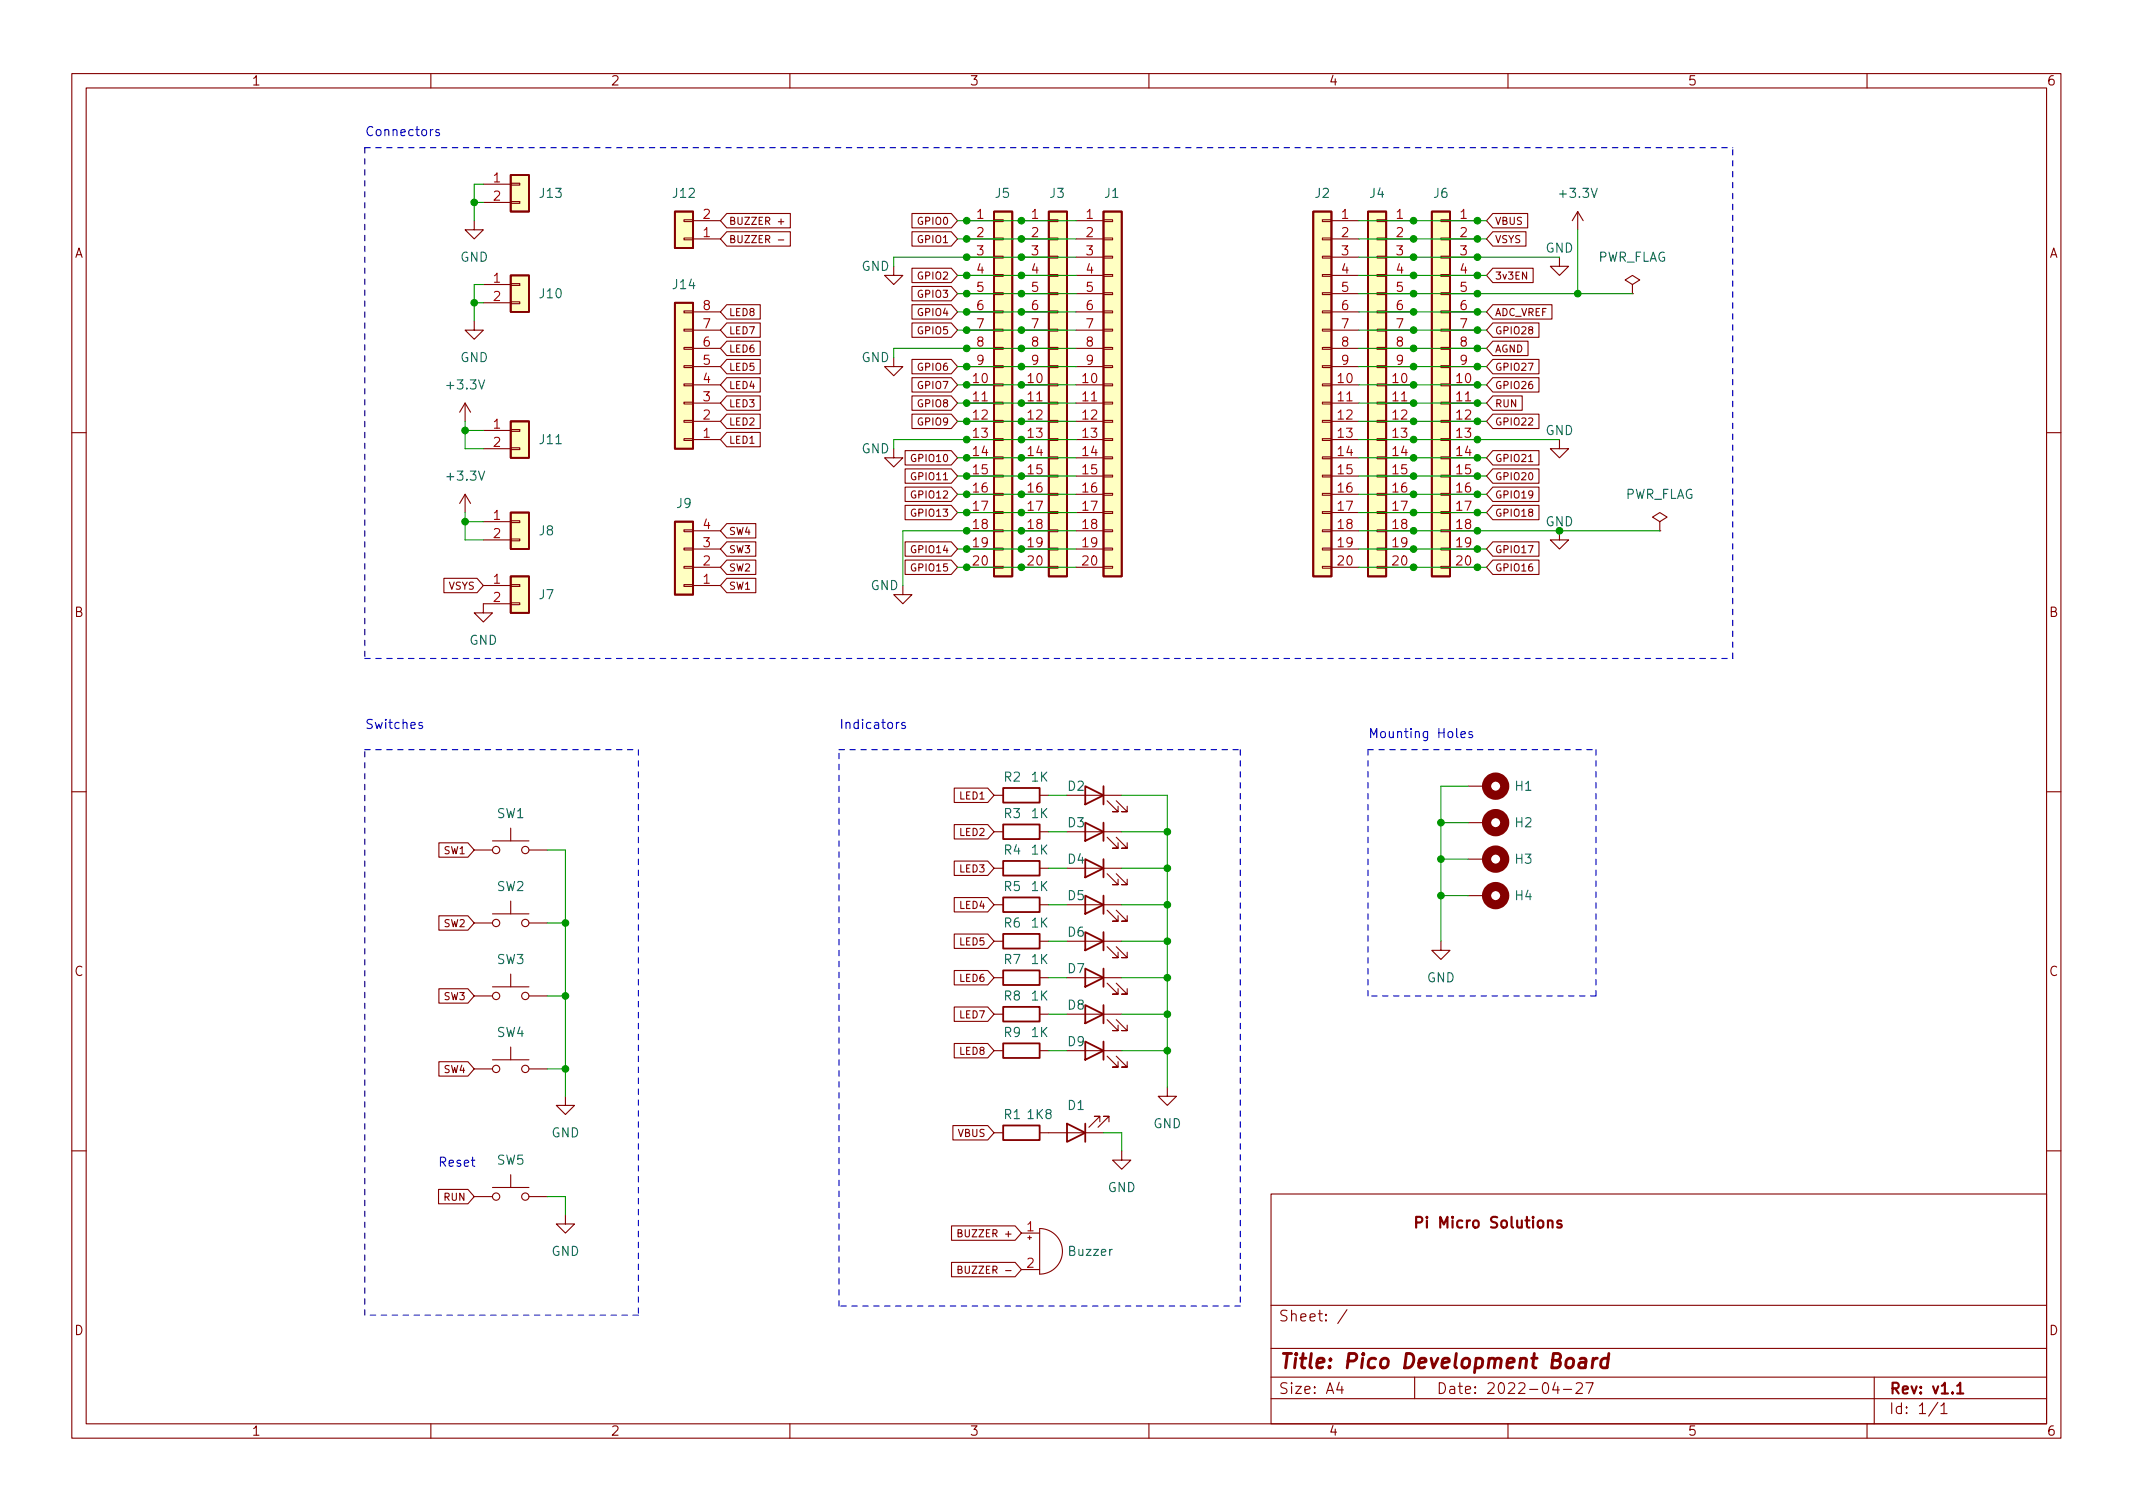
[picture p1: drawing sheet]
<svg xmlns="http://www.w3.org/2000/svg" width="297mm" height="210mm" viewBox="0 0 297 210" stroke-linecap="round" stroke-linejoin="round" font-family="sans-serif">
<g fill="none" stroke="#840000" stroke-width=".15">
<path d="M10 10.2h277v190.1h-277zM12 12.2h273v186.1h-273zM60 10.2v2M110 10.2v2M160 10.2v2M210 10.2v2M260 10.2v2M66 30.7v1.3h1.3l-1.3 1.3-1.2-1.3h1.2M67.3 25.6h3.8M67.3 28.2h3.8M67.3 39.6h3.8M71.1 28.1h1.3v.2h-1.3z"/>
<path d="M71.1 25.5h1.3v.3h-1.3zM71.1 39.5h1.3v.2h-1.3zM95.2 30.6h1.3v.3h-1.3zM95.2 33.1h1.3v.3h-1.3zM96.5 33.3h3.8M96.5 30.7h3.8M101.2 32.3h8.9v2h-8.9l-.9-1zM101.2 29.7h8.9v2h-8.9l-.9-1zM108.4 33.4h.8M108.4 30.9h.8M108.8 30.5v.8M124.5 37.1v1.2h1.2l-1.2 1.3-1.3-1.3h1.3"/>
<path d="M127 32.3h5.5l.8 1-.8 1h-5.5zM127 39.9h5.5l.8 1-.8 1h-5.5zM127 37.3h5.5l.8 1-.8 1h-5.5zM127 29.7h5.5l.8 1-.8 1h-5.5zM134.6 33.3h3.8M134.6 30.7h3.8M134.6 35.8h3.8M134.6 38.3h3.8M138.4 38.2h1.3v.3h-1.3zM138.4 35.7h1.3v.2h-1.3zM138.4 33.1h1.3v.3h-1.3zM138.4 30.6h1.3v.3h-1.3z"/>
<path d="M142.2 33.3h3.8M142.2 30.7h3.8M142.2 35.8h3.8M142.2 38.3h3.8M146 38.2h1.3v.3h-1.3zM146 35.7h1.3v.2h-1.3zM146 33.1h1.3v.3h-1.3zM146 30.6h1.3v.3h-1.3zM149.9 33.3h3.8M149.9 30.7h3.8M149.9 35.8h3.8M149.9 38.3h3.8"/>
<path d="M153.7 38.2h1.2v.3h-1.2zM153.7 35.7h1.2v.2h-1.2zM153.7 33.1h1.2v.3h-1.2zM153.7 30.6h1.2v.3h-1.2zM184.1 38.2h1.3v.3h-1.3zM184.1 35.7h1.3v.2h-1.3zM184.1 33.1h1.3v.3h-1.3zM184.1 30.6h1.3v.3h-1.3zM185.4 33.3h3.8M185.4 30.7h3.8M185.4 35.8h3.8M185.4 38.3h3.8"/>
<path d="M191.8 38.2h1.2v.3h-1.2zM191.8 35.7h1.2v.2h-1.2zM191.8 33.1h1.2v.3h-1.2zM191.8 30.6h1.2v.3h-1.2zM193 33.3h3.8M193 30.7h3.8M193 35.8h3.8M193 38.3h3.8M200.7 38.2h1.2v.3h-1.2zM200.7 35.7h1.2v.2h-1.2zM200.7 33.1h1.2v.3h-1.2zM200.7 30.6h1.2v.3h-1.2z"/>
<path d="M201.9 33.3h3.8M201.9 30.7h3.8M201.9 35.8h3.8M201.9 38.3h3.8M207.9 29.7h4.8v2h-4.8l-.9-1zM207.9 37.3h5.6v2h-5.6l-.9-1zM207.9 32.3h4.6v2h-4.6l-.9-1zM217.2 35.8v1.3h1.2l-1.2 1.2-1.3-1.2h1.3M219.7 29.5l-.8 1.2M219.7 29.5v2.5M219.7 29.5l.8 1.2M227.3 39.6l1-.6-1-.7-1 .7 1 .6v1.3"/>
<path d="M64.8 56.1l-.8 1.3M64.8 56.1v2.6M64.8 56.1l.7 1.3M66 44.7v1.3h1.3l-1.3 1.2-1.2-1.2h1.2M67.3 59.9h3.8M67.3 42.2h3.8M71.1 59.8h1.3v.3h-1.3zM71.1 42h1.3v.3h-1.3zM95.2 43.3h1.3v.3h-1.3zM95.2 45.8h1.3v.3h-1.3zM95.2 48.4h1.3v.2h-1.3zM95.2 50.9h1.3v.3h-1.3z"/>
<path d="M95.2 53.5h1.3v.2h-1.3zM95.2 56h1.3v.3h-1.3zM95.2 58.5h1.3v.3h-1.3zM96.5 58.7h3.8M96.5 56.1h3.8M96.5 53.6h3.8M96.5 51h3.8M96.5 48.5h3.8M96.5 46h3.8M96.5 43.4h3.8M101.2 52.6h4.7v2h-4.7l-.9-1zM101.2 55.1h4.7v2h-4.7l-.9-1z"/>
<path d="M101.2 57.7h4.7v2h-4.7l-.9-1zM101.2 50h4.7v2h-4.7l-.9-1zM101.2 47.5h4.7v2h-4.7l-.9-1zM101.2 42.4h4.7v2h-4.7l-.9-1zM101.2 45h4.7v2h-4.7l-.9-1zM124.5 49.8v1.2h1.2l-1.2 1.3-1.3-1.3h1.3M127 57.7h5.5l.8 1-.8 1h-5.5zM127 42.4h5.5l.8 1-.8 1h-5.5zM127 45h5.5l.8 1-.8 1h-5.5zM127 55.1h5.5l.8 1-.8 1h-5.5zM127 52.6h5.5l.8 1-.8 1h-5.5zM127 50h5.5l.8 1-.8 1h-5.5z"/>
<path d="M134.6 58.7h3.8M134.6 56.1h3.8M134.6 53.6h3.8M134.6 51h3.8M134.6 48.5h3.8M134.6 46h3.8M134.6 43.4h3.8M134.6 40.9h3.8M138.4 58.5h1.3v.3h-1.3zM138.4 56h1.3v.3h-1.3zM138.4 53.5h1.3v.2h-1.3zM138.4 50.9h1.3v.3h-1.3z"/>
<path d="M138.4 48.4h1.3v.2h-1.3zM138.4 45.8h1.3v.3h-1.3zM138.4 43.3h1.3v.3h-1.3zM138.4 40.8h1.3v.2h-1.3zM142.2 58.7h3.8M142.2 56.1h3.8M142.2 53.6h3.8M142.2 51h3.8M142.2 48.5h3.8M142.2 46h3.8M142.2 43.4h3.8M142.2 40.9h3.8"/>
<path d="M146 58.5h1.3v.3h-1.3zM146 56h1.3v.3h-1.3zM146 53.5h1.3v.2h-1.3zM146 50.9h1.3v.3h-1.3zM146 48.4h1.3v.2h-1.3zM146 45.8h1.3v.3h-1.3zM146 43.3h1.3v.3h-1.3zM146 40.8h1.3v.2h-1.3zM149.9 58.7h3.8M149.9 56.1h3.8M149.9 53.6h3.8M149.9 51h3.8"/>
<path d="M149.9 48.5h3.8M149.9 46h3.8M149.9 43.4h3.8M149.9 40.9h3.8M153.7 58.5h1.2v.3h-1.2zM153.7 56h1.2v.3h-1.2zM153.7 53.5h1.2v.2h-1.2zM153.7 50.9h1.2v.3h-1.2zM153.7 48.4h1.2v.2h-1.2zM153.7 45.8h1.2v.3h-1.2zM153.7 43.3h1.2v.3h-1.2zM153.7 40.8h1.2v.2h-1.2z"/>
<path d="M184.1 58.5h1.3v.3h-1.3zM184.1 56h1.3v.3h-1.3zM184.1 53.5h1.3v.2h-1.3zM184.1 50.9h1.3v.3h-1.3zM184.1 48.4h1.3v.2h-1.3zM184.1 45.8h1.3v.3h-1.3zM184.1 43.3h1.3v.3h-1.3zM184.1 40.8h1.3v.2h-1.3zM185.4 58.7h3.8M185.4 56.1h3.8M185.4 53.6h3.8M185.4 51h3.8"/>
<path d="M185.4 48.5h3.8M185.4 46h3.8M185.4 43.4h3.8M185.4 40.9h3.8M191.8 58.5h1.2v.3h-1.2zM191.8 56h1.2v.3h-1.2zM191.8 53.5h1.2v.2h-1.2zM191.8 50.9h1.2v.3h-1.2zM191.8 48.4h1.2v.2h-1.2zM191.8 45.8h1.2v.3h-1.2zM191.8 43.3h1.2v.3h-1.2zM191.8 40.8h1.2v.2h-1.2z"/>
<path d="M193 58.7h3.8M193 56.1h3.8M193 53.6h3.8M193 51h3.8M193 48.5h3.8M193 46h3.8M193 43.4h3.8M193 40.9h3.8M200.7 58.5h1.2v.3h-1.2zM200.7 56h1.2v.3h-1.2zM200.7 53.5h1.2v.2h-1.2zM200.7 50.9h1.2v.3h-1.2z"/>
<path d="M200.7 48.4h1.2v.2h-1.2zM200.7 45.8h1.2v.3h-1.2zM200.7 43.3h1.2v.3h-1.2zM200.7 40.8h1.2v.2h-1.2zM201.9 58.7h3.8M201.9 56.1h3.8M201.9 53.6h3.8M201.9 51h3.8M201.9 48.5h3.8M201.9 46h3.8M201.9 43.4h3.8M201.9 40.9h3.8"/>
<path d="M207.9 50h6.4v2h-6.4l-.9-1zM207.9 47.5h4.9v2h-4.9l-.9-1zM207.9 45h6.4v2h-6.4l-.9-1zM207.9 42.4h8.2v2h-8.2l-.9-1zM207.9 52.6h6.4v2h-6.4l-.9-1zM207.9 57.7h6.4v2h-6.4l-.9-1zM207.9 55.1h4.1v2h-4.1l-.9-1zM227.3 40.9h.1M10 60.2h2M64.8 68.8v2.6M64.8 68.8l-.8 1.3M64.8 68.8l.7 1.3"/>
<path d="M67.3 72.6h3.8M67.3 75.2h3.8M67.3 62.5h3.8M71.1 75.1h1.3v.2h-1.3zM71.1 72.5h1.3v.3h-1.3zM71.1 62.4h1.3v.2h-1.3zM95.2 73.8h1.3v.2h-1.3zM95.2 76.3h1.3v.3h-1.3zM95.2 78.9h1.3v.2h-1.3zM95.2 61.1h1.3v.2h-1.3zM96.5 79h3.8M96.5 76.4h3.8"/>
<path d="M96.5 73.9h3.8M96.5 61.2h3.8M101.2 72.9h4.1v2h-4.1l-.9-1zM101.2 78h4.1v2h-4.1l-.9-1zM101.2 60.2h4.7v2h-4.7l-.9-1zM101.2 75.4h4.1v2h-4.1l-.9-1zM124.5 62.5v1.2h1.2l-1.2 1.3-1.3-1.3h1.3M126 78h6.5l.8 1-.8 1h-6.5zM126 75.4h6.5l.8 1-.8 1h-6.5zM126 65.3h6.5l.8 1-.8 1h-6.5zM126 62.7h6.5l.8 1-.8 1h-6.5zM126 67.8h6.5l.8 1-.8 1h-6.5z"/>
<path d="M126 70.4h6.5l.8 1-.8 1h-6.5zM134.6 79h3.8M134.6 76.4h3.8M134.6 73.9h3.8M134.6 61.2h3.8M134.6 63.7h3.8M134.6 66.3h3.8M134.6 68.8h3.8M134.6 71.4h3.8M138.4 78.9h1.3v.2h-1.3zM138.4 76.3h1.3v.3h-1.3zM138.4 73.8h1.3v.2h-1.3z"/>
<path d="M138.4 71.2h1.3v.3h-1.3zM138.4 68.7h1.3v.3h-1.3zM138.4 66.2h1.3v.2h-1.3zM138.4 63.6h1.3v.3h-1.3zM138.4 61.1h1.3v.2h-1.3zM142.2 79h3.8M142.2 76.4h3.8M142.2 73.9h3.8M142.2 61.2h3.8M142.2 63.7h3.8M142.2 66.3h3.8M142.2 68.8h3.8"/>
<path d="M142.2 71.4h3.8M146 78.9h1.3v.2h-1.3zM146 76.3h1.3v.3h-1.3zM146 73.8h1.3v.2h-1.3zM146 71.2h1.3v.3h-1.3zM146 68.7h1.3v.3h-1.3zM146 66.2h1.3v.2h-1.3zM146 63.6h1.3v.3h-1.3zM146 61.1h1.3v.2h-1.3zM149.9 79h3.8M149.9 76.4h3.8M149.9 73.9h3.8"/>
<path d="M149.9 61.2h3.8M149.9 63.7h3.8M149.9 66.3h3.8M149.9 68.8h3.8M149.9 71.4h3.8M153.7 78.9h1.2v.2h-1.2zM153.7 76.3h1.2v.3h-1.2zM153.7 73.8h1.2v.2h-1.2zM153.7 71.2h1.2v.3h-1.2zM153.7 68.7h1.2v.3h-1.2zM153.7 66.2h1.2v.2h-1.2zM153.7 63.6h1.2v.3h-1.2z"/>
<path d="M153.7 61.1h1.2v.2h-1.2zM184.1 78.9h1.3v.2h-1.3zM184.1 76.3h1.3v.3h-1.3zM184.1 73.8h1.3v.2h-1.3zM184.1 71.2h1.3v.3h-1.3zM184.1 68.7h1.3v.3h-1.3zM184.1 66.2h1.3v.2h-1.3zM184.1 63.6h1.3v.3h-1.3zM184.1 61.1h1.3v.2h-1.3zM185.4 79h3.8M185.4 76.4h3.8M185.4 73.9h3.8"/>
<path d="M185.4 61.2h3.8M185.4 63.7h3.8M185.4 66.3h3.8M185.4 68.8h3.8M185.4 71.4h3.8M191.8 78.9h1.2v.2h-1.2zM191.8 76.3h1.2v.3h-1.2zM191.8 73.8h1.2v.2h-1.2zM191.8 71.2h1.2v.3h-1.2zM191.8 68.7h1.2v.3h-1.2zM191.8 66.2h1.2v.2h-1.2zM191.8 63.6h1.2v.3h-1.2z"/>
<path d="M191.8 61.1h1.2v.2h-1.2zM193 79h3.8M193 76.4h3.8M193 73.9h3.8M193 61.2h3.8M193 63.7h3.8M193 66.3h3.8M193 68.8h3.8M193 71.4h3.8M200.7 78.9h1.2v.2h-1.2zM200.7 76.3h1.2v.3h-1.2zM200.7 73.8h1.2v.2h-1.2z"/>
<path d="M200.7 71.2h1.2v.3h-1.2zM200.7 68.7h1.2v.3h-1.2zM200.7 66.2h1.2v.2h-1.2zM200.7 63.6h1.2v.3h-1.2zM200.7 61.1h1.2v.2h-1.2zM201.9 79h3.8M201.9 76.4h3.8M201.9 73.9h3.8M201.9 61.2h3.8M201.9 63.7h3.8M201.9 66.3h3.8M201.9 68.8h3.8"/>
<path d="M201.9 71.4h3.8M207.9 78h6.4v2h-6.4l-.9-1zM207.9 75.4h6.4v2h-6.4l-.9-1zM207.9 70.4h6.4v2h-6.4l-.9-1zM207.9 67.8h6.4v2h-6.4l-.9-1zM207.9 62.7h6.4v2h-6.4l-.9-1zM207.9 65.3h6.4v2h-6.4l-.9-1zM212.9 64.3h.5M217.2 61.2v1.3h1.2l-1.2 1.2-1.3-1.2h1.3M217.2 73.9v1.3h1.2l-1.2 1.2-1.3-1.2h1.3M231.1 72.6l1.1-.6-1.1-.6-1 .6 1 .6v1.3M231.1 73.9h.1"/>
<path d="M285 60.2h2M61.8 80.5h4.6l.9 1-.9 1h-4.6zM67.3 81.5h3.8M71.1 83.9h1.3v.3h-1.3zM71.1 81.4h1.3v.3h-1.3zM71.1 84.1h-3.8v1.2h1.3l-1.3 1.3-1.3-1.3h1.3M95.2 81.4h1.3v.3h-1.3zM96.5 81.5h3.8M101.2 80.5h4.1v2h-4.1l-.9-1zM125.7 81.5v1.3h1.3l-1.3 1.3-1.2-1.3h1.2M10 110.2h2M61.1 117.4h4.1l.8 1-.8 1h-4.1z"/>
<path d="M66 118.4h2.6M68.6 117.1h5.1M71.1 115.3v1.8M73.7 118.4h2.5M132.9 109.7h4.7l.8 1-.8 1h-4.7zM132.9 119.9h4.7l.8 1-.8 1h-4.7zM132.9 114.8h4.7l.8 1-.8 1h-4.7zM138.4 115.8h1.3M138.4 110.7h1.3M144.8 115.8h1.2M144.8 110.7h1.2M148.6 110.7h7.6"/>
<path d="M151.1 115.8h5.1M154.2 116.6l1.5 1.5h-.8h.8v-.8M154.2 111.5l1.5 1.5h-.8h.8v-.7M155.4 116.6l1.6 1.5h-.8h.8v-.8M155.4 111.5l1.6 1.5h-.8h.8v-.7M204.5 114.5h2.5M204.5 119.6h2.5M204.5 109.5h2.5M285 110.2h2M61.1 127.5h4.1l.8 1-.8 1h-4.1zM61.1 137.7h4.1l.8 1-.8 1h-4.1zM66 128.5h2.6"/>
<path d="M66 138.7h2.6M68.6 127.2h5.1M68.6 137.4h5.1M71.1 125.5v1.7M71.1 135.6v1.8M73.7 128.5h2.5M73.7 138.7h2.5M132.9 125h4.7l.8 1-.8 1h-4.7zM132.9 130.1h4.7l.8 1-.8 1h-4.7zM132.9 135.1h4.7l.8 1-.8 1h-4.7zM138.4 136.1h1.3M138.4 131.1h1.3"/>
<path d="M138.4 126h1.3M138.4 120.9h1.3M144.8 136.1h1.2M144.8 131.1h1.2M144.8 126h1.2M144.8 120.9h1.2M148.6 136.1h7.6M148.6 120.9h7.6M151.1 131.1h5.1M151.1 126h5.1M154.2 136.9l1.5 1.5h-.8h.8v-.7M154.2 131.8l1.5 1.5h-.8h.8v-.7"/>
<path d="M154.2 126.7l1.5 1.6h-.8h.8v-.8M154.2 121.7l1.5 1.5h-.8h.8v-.8M155.4 136.9l1.6 1.5h-.8h.8v-.7M155.4 131.8l1.6 1.5h-.8h.8v-.7M155.4 126.7l1.6 1.6h-.8h.8v-.8M155.4 121.7l1.6 1.5h-.8h.8v-.8M200.7 131.1v1.2h1.2l-1.2 1.3-1.3-1.3h1.3M204.5 124.7h2.5M61.1 147.8h4.1l.8 1-.8 1h-4.1zM66 148.8h2.6M68.6 147.6h5.1M71.1 145.8v1.8"/>
<path d="M73.7 148.8h2.5M78.7 152.6v1.3h1.3l-1.3 1.3-1.2-1.3h1.2M132.7 156.7h4.9l.8 1-.8 1h-4.9zM132.9 145.3h4.7l.8 1-.8 1h-4.7zM132.9 140.2h4.7l.8 1-.8 1h-4.7zM138.4 157.7h1.3M138.4 141.2h1.3M138.4 146.3h1.3M144.8 157.7h8.9M144.8 141.2h1.2M144.8 146.3h1.2M151.1 141.2h5.1"/>
<path d="M151.1 146.3h5.1M153.2 156.2v-.8h-.8h.8l-1.6 1.6M154.2 142l1.5 1.5h-.8h.8v-.8M154.2 147.1l1.5 1.5h-.8h.8v-.8M154.4 156.2v-.8h-.7h.7l-1.5 1.6M155.4 142l1.6 1.5h-.8h.8v-.8M155.4 147.1l1.6 1.5h-.8h.8v-.8M162.6 151.4v1.2h1.2l-1.2 1.3-1.3-1.3h1.3M10 160.2h2M61.1 165.6h4.1l.8 1-.8 1h-4.1zM66 166.6h2.6M68.6 165.3h5.1"/>
<path d="M71.1 163.6v1.7M73.7 166.6h2.5M78.7 169.2v1.2h1.3l-1.3 1.3-1.2-1.3h1.2M132.5 170.7h8.9l.8 1-.8 1h-8.9zM132.5 175.8h8.9l.8 1-.8 1h-8.9zM133.4 171.7h.4l.1-.2v-.2l-.5-.1v1h.4l.1-.1 .1-.2-.2-.2M133.4 176.8l.4-.1 .1-.1v-.2l-.5-.1v1h.4l.1-.1 .1-.2-.2-.2M142.2 171.7h2.6M142.2 176.8h2.6M143.1 172.3h.5M143.4 172.1v.5M144.8 171.1a3.2 3.2 0 0 1 3.2 3.1 3.2 3.2 0 0 1-3.2 3.2z"/>
<path d="M156.2 160.3v1.2h1.3l-1.3 1.3-1.3-1.3h1.3M177 166.3h108v32h-108zM285 160.2h2M60 198.3v2M110 198.3v2M160 198.3v2M177 194.8h108M177 191.8h108M177 187.8h108M177 181.8h108M186.5 192.5l-.4 1h1M186.9 193v1"/>
<path d="M187.6 182.4l-1.3 1.9M197 191.8v3M210 198.3v2M216.6 192.5l-.4 1h.9M216.9 193v1M217.7 193.5h1.2M219.5 192.7l.2-.2 .5 .1a.41 .41 0 0 1 .1 .6l-.9 .8h1M220.9 192.5h1l-.7 1.5M260 198.3v2M261 191.8v6.5M269.9 195.3l-1.3 1.9M270.3 195.8l.4-.5v1.5"/>
<path d="M270.3 196.8h.9"/>
<circle cx="69.1" cy="118.4" r=".51"/>
<circle cx="73.2" cy="118.4" r=".51"/>
<circle cx="69.1" cy="138.7" r=".51"/>
<circle cx="69.1" cy="128.5" r=".51"/>
<circle cx="73.2" cy="128.5" r=".51"/>
<circle cx="73.2" cy="138.7" r=".51"/>
<circle cx="69.1" cy="148.8" r=".51"/>
<circle cx="73.2" cy="148.8" r=".51"/>
<circle cx="69.1" cy="166.6" r=".51"/>
<circle cx="73.2" cy="166.6" r=".51"/>
</g>
<path d="M215.6 170.1a.37 .37 0 0 1 .6 .1v.7M215.6 169.9v1M217.4 170l-.3-.1-.2 .3v.2l.5 .1 .1 .2-.1 .2h-.1h-.4M272.6 193l.4-.5v1.5M272.6 194h.8" fill="none" stroke="#840000" stroke-width=".3"/>
<path d="M220 189.2l.3-.1 .5 .1 .1 .2-.1 1.1M220.9 189.6l-.7 .1a.4 .4 0 0 0-.4 .3 .4 .4 0 0 0 .3 .5l.7-.1M221.9 189.1l-.2 1.4M222.4 189.1a.59 .59 0 0 0-.6 .4M224 189.2a.66 .66 0 0 0-1 .3l-.1 .6 .1 .3 .2 .1 .6-.1M224 188.5l-.2 2" fill="none" stroke="#840000" stroke-width=".4"/>
<g fill="none" stroke="#840000" stroke-width="1.3">
<circle cx="208.3" cy="109.5" r="1.27"/>
<circle cx="208.3" cy="114.5" r="1.27"/>
<circle cx="208.3" cy="119.6" r="1.27"/>
<circle cx="208.3" cy="124.7" r="1.27"/>
</g>
<g fill="none" stroke="#840000" stroke-width=".25">
<path d="M71.1 24.4h2.6v5.1h-2.6zM71.1 38.3h2.6v5.1h-2.6zM94 29.5h2.5v5h-2.5zM138.4 29.5h2.6v50.8h-2.6zM146 29.5h2.6v50.8h-2.6zM153.7 29.5h2.5v50.8h-2.5zM182.9 29.5h2.5v50.8h-2.5zM190.5 29.5h2.5v50.8h-2.5zM199.4 29.5h2.5v50.8h-2.5zM71.1 58.7h2.6v5h-2.6zM94 42.2h2.5v20.3h-2.5zM71.1 71.4h2.6v5h-2.6z"/>
<path d="M94 72.6h2.5v10.2h-2.5zM71.1 80.3h2.6v5h-2.6zM139.7 114.8h5.1v2h-5.1zM139.7 109.7h5.1v2.1h-5.1zM139.7 119.9h5.1v2h-5.1zM151.1 119.6l2.6 1.3-2.6 1.3zM151.1 114.5l2.6 1.3-2.6 1.3zM151.1 109.5l2.6 1.2-2.6 1.3zM153.7 109.5v2.5M153.7 114.5v2.6M153.7 119.6v2.6M139.7 130h5.1v2.1h-5.1z"/>
<path d="M139.7 125h5.1v2h-5.1zM139.7 135.1h5.1v2.1h-5.1zM151.1 139.9l2.6 1.3-2.6 1.3zM151.1 134.9l2.6 1.2-2.6 1.3zM151.1 129.8l2.6 1.3-2.6 1.2zM151.1 124.7l2.6 1.3-2.6 1.2zM153.7 124.7v2.5M153.7 129.8v2.5M153.7 134.9v2.5M153.7 139.9v2.6M139.7 156.7h5.1v2h-5.1zM139.7 140.2h5.1v2h-5.1z"/>
<path d="M139.7 145.3h5.1v2h-5.1zM148.6 156.5l2.5 1.2-2.5 1.3zM151.1 145l2.6 1.3-2.6 1.3zM151.1 156.5v2.5M153.7 145v2.6"/>
</g>
<g fill="#ffffc2" stroke="#ffffc2" stroke-width=".14">
<path d="M71.1 71.4h2.6v5h-2.6z"/>
<path d="M94 72.6h2.5v10.2h-2.5z"/>
<path d="M71.1 24.4h2.6v5.1h-2.6z"/>
<path d="M94 42.2h2.5v20.3h-2.5z"/>
<path d="M94 29.5h2.5v5h-2.5z"/>
<path d="M71.1 80.3h2.6v5h-2.6z"/>
<path d="M71.1 58.7h2.6v5h-2.6z"/>
<path d="M182.9 29.5h2.5v50.8h-2.5z"/>
<path d="M199.4 29.5h2.5v50.8h-2.5z"/>
<path d="M190.5 29.5h2.5v50.8h-2.5z"/>
<path d="M153.7 29.5h2.5v50.8h-2.5z"/>
<path d="M146 29.5h2.6v50.8h-2.6z"/>
<path d="M138.4 29.5h2.6v50.8h-2.6z"/>
<path d="M71.1 38.3h2.6v5.1h-2.6z"/>
</g>
<path d="M61.2 18.1l-.3-.1-.2 .2v.2l.5 .1v.3h-.5M58.8 100.7l-.3-.1-.2 .2 .1 .2 .4 .1v.3h-.5M125.2 100.6l-.2 .1-.2 .1M126 100.7l-.3-.1-.1 .2v.2l.4 .1v.3h-.4M203.5 102.3l.6-.1-.1-.3h-.4l-.1 .1v.6h.5M205 101.9h-.3l-.2 .1 .1 .2 .4 .1v.3h-.5" fill="none" stroke="#0000c2" stroke-width=".15"/>
<g fill="none" stroke="#0000c2" stroke-width=".15" stroke-dasharray=".8 .8">
<path d="M50.8 20.6h190.5M50.8 20.6v71.1M50.8 91.7h190.5M241.3 91.7v-71.1M50.8 104.4h38.1M88.9 104.4v78.7M116.8 104.4h55.9M172.7 104.4v77.5M190.5 104.4h31.7M222.2 104.4v34.3M190.5 138.7v-34.3M222.2 138.7h-31.7"/>
<path d="M50.8 183.1v-78.7M88.9 183.1h-38.1M116.8 181.9v-77.5M172.7 181.9h-55.9"/>
</g>
<g fill="none" stroke="#009600" stroke-width=".15">
<path d="M66 28.2h1.3M67.3 39.6h-1.3v5.1M67.3 25.6h-1.3v5.1M133.3 33.3h16.6M133.3 30.7h16.6M133.3 38.3h16.6M149.9 35.8h-25.4v1.3M189.2 33.3h17.8M189.2 30.7h17.8M189.2 35.8h28M189.2 38.3h17.8M219.7 32v8.9"/>
<path d="M64.8 58.7v3.8h2.5M64.8 59.9h2.5M66 42.2h1.3M133.3 46h16.6M133.3 56.1h16.6M133.3 51h16.6M133.3 53.6h16.6M133.3 58.7h16.6M133.3 43.4h16.6M133.3 40.9h16.6M149.9 48.5h-25.4v1.3M189.2 48.5h17.8"/>
<path d="M189.2 46h17.8M189.2 56.1h17.8M189.2 51h17.8M189.2 53.6h17.8M189.2 58.7h17.8M189.2 43.4h17.8M189.2 40.9h38.1M64.8 72.6h2.5M64.8 71.4v3.8h2.5M133.3 66.3h16.6M133.3 71.4h16.6M133.3 63.7h16.6"/>
<path d="M133.3 76.4h16.6M133.3 79h16.6M133.3 68.8h16.6M149.9 61.2h-25.4v1.3M149.9 73.9h-24.2v7.6M189.2 61.2h28M189.2 66.3h17.8M189.2 71.4h17.8M189.2 63.7h17.8M189.2 76.4h17.8M189.2 73.9h41.9M189.2 79h17.8"/>
<path d="M189.2 68.8h17.8M76.2 118.4h2.5v34.2M146 115.8h2.6M146 110.7h2.6M156.2 110.7h6.4v40.7M156.2 115.8h6.4M200.7 119.6h3.8M200.7 114.5h3.8M204.5 109.5h-3.8v21.6M76.2 138.7h2.5M76.2 128.5h2.5M146 136.1h2.6"/>
<path d="M146 131.1h2.6M146 126h2.6M146 120.9h2.6M156.2 136.1h6.4M156.2 131.1h6.4M156.2 126h6.4M156.2 120.9h6.4M200.7 124.7h3.8M76.2 148.8h2.5M146 141.2h2.6M146 146.3h2.6M153.7 157.7h2.5v2.6"/>
<path d="M156.2 141.2h6.4M156.2 146.3h6.4M76.2 166.6h2.5v2.6"/>
</g>
<g fill="#009600" stroke="#009600" stroke-width=".15">
<circle cx="196.8" cy="76.4" r=".46"/>
<circle cx="196.8" cy="63.7" r=".46"/>
<circle cx="142.2" cy="53.6" r=".46"/>
<circle cx="142.2" cy="61.2" r=".46"/>
<circle cx="142.2" cy="48.5" r=".46"/>
<circle cx="142.2" cy="46" r=".46"/>
<circle cx="142.2" cy="51" r=".46"/>
<circle cx="142.2" cy="56.1" r=".46"/>
<circle cx="196.8" cy="53.6" r=".46"/>
<circle cx="196.8" cy="56.1" r=".46"/>
<circle cx="196.8" cy="58.7" r=".46"/>
<circle cx="205.7" cy="51" r=".46"/>
<circle cx="205.7" cy="53.6" r=".46"/>
<circle cx="205.7" cy="61.2" r=".46"/>
<circle cx="196.8" cy="61.2" r=".46"/>
<circle cx="205.7" cy="58.7" r=".46"/>
<circle cx="205.7" cy="63.7" r=".46"/>
<circle cx="219.7" cy="40.9" r=".46"/>
<circle cx="205.7" cy="56.1" r=".46"/>
<circle cx="134.6" cy="46" r=".46"/>
<circle cx="134.6" cy="48.5" r=".46"/>
<circle cx="134.6" cy="51" r=".46"/>
<circle cx="134.6" cy="58.7" r=".46"/>
<circle cx="134.6" cy="53.6" r=".46"/>
<circle cx="134.6" cy="56.1" r=".46"/>
<circle cx="134.6" cy="66.3" r=".46"/>
<circle cx="196.8" cy="46" r=".46"/>
<circle cx="196.8" cy="40.9" r=".46"/>
<circle cx="196.8" cy="38.3" r=".46"/>
<circle cx="196.8" cy="48.5" r=".46"/>
<circle cx="196.8" cy="43.4" r=".46"/>
<circle cx="196.8" cy="51" r=".46"/>
<circle cx="205.7" cy="33.3" r=".46"/>
<circle cx="205.7" cy="30.7" r=".46"/>
<circle cx="205.7" cy="35.8" r=".46"/>
<circle cx="205.7" cy="40.9" r=".46"/>
<circle cx="205.7" cy="43.4" r=".46"/>
<circle cx="205.7" cy="48.5" r=".46"/>
<circle cx="205.7" cy="38.3" r=".46"/>
<circle cx="196.8" cy="30.7" r=".46"/>
<circle cx="196.8" cy="33.3" r=".46"/>
<circle cx="196.8" cy="35.8" r=".46"/>
<circle cx="205.7" cy="46" r=".46"/>
<circle cx="142.2" cy="38.3" r=".46"/>
<circle cx="142.2" cy="43.4" r=".46"/>
<circle cx="134.6" cy="43.4" r=".46"/>
<circle cx="142.2" cy="40.9" r=".46"/>
<circle cx="134.6" cy="35.8" r=".46"/>
<circle cx="134.6" cy="33.3" r=".46"/>
<circle cx="142.2" cy="35.8" r=".46"/>
<circle cx="142.2" cy="33.3" r=".46"/>
<circle cx="142.2" cy="30.7" r=".46"/>
<circle cx="134.6" cy="38.3" r=".46"/>
<circle cx="134.6" cy="40.9" r=".46"/>
<circle cx="142.2" cy="73.9" r=".46"/>
<circle cx="134.6" cy="71.4" r=".46"/>
<circle cx="142.2" cy="76.4" r=".46"/>
<circle cx="142.2" cy="71.4" r=".46"/>
<circle cx="142.2" cy="68.8" r=".46"/>
<circle cx="142.2" cy="79" r=".46"/>
<circle cx="142.2" cy="58.7" r=".46"/>
<circle cx="142.2" cy="63.7" r=".46"/>
<circle cx="142.2" cy="66.3" r=".46"/>
<circle cx="134.6" cy="63.7" r=".46"/>
<circle cx="134.6" cy="68.8" r=".46"/>
<circle cx="134.6" cy="61.2" r=".46"/>
<circle cx="162.6" cy="146.3" r=".46"/>
<circle cx="162.6" cy="131.1" r=".46"/>
<circle cx="162.6" cy="141.2" r=".46"/>
<circle cx="162.6" cy="136.1" r=".46"/>
<circle cx="200.7" cy="114.5" r=".46"/>
<circle cx="162.6" cy="115.8" r=".46"/>
<circle cx="200.7" cy="119.6" r=".46"/>
<circle cx="200.7" cy="124.7" r=".46"/>
<circle cx="162.6" cy="120.9" r=".46"/>
<circle cx="162.6" cy="126" r=".46"/>
<circle cx="64.8" cy="72.6" r=".46"/>
<circle cx="134.6" cy="76.4" r=".46"/>
<circle cx="134.6" cy="73.9" r=".46"/>
<circle cx="134.6" cy="79" r=".46"/>
<circle cx="78.7" cy="148.8" r=".46"/>
<circle cx="78.7" cy="138.7" r=".46"/>
<circle cx="78.7" cy="128.5" r=".46"/>
<circle cx="196.8" cy="68.8" r=".46"/>
<circle cx="196.8" cy="73.9" r=".46"/>
<circle cx="196.8" cy="71.4" r=".46"/>
<circle cx="196.8" cy="79" r=".46"/>
<circle cx="205.7" cy="68.8" r=".46"/>
<circle cx="196.8" cy="66.3" r=".46"/>
<circle cx="205.7" cy="66.3" r=".46"/>
<circle cx="205.7" cy="73.9" r=".46"/>
<circle cx="217.2" cy="73.9" r=".46"/>
<circle cx="205.7" cy="79" r=".46"/>
<circle cx="205.7" cy="71.4" r=".46"/>
<circle cx="205.7" cy="76.4" r=".46"/>
<circle cx="66" cy="42.2" r=".46"/>
<circle cx="64.8" cy="59.9" r=".46"/>
<circle cx="66" cy="28.2" r=".46"/>
<circle cx="134.6" cy="30.7" r=".46"/>
</g>
<text font-size="2.8" fill="#840000" x="178" y="190.6">Title: Pico Development Board</text>
<g font-size="2.1" fill="#840000">
<text x="196.7" y="171">Pi Micro Solutions</text>
<text x="178" y="184">Sheet: /</text>
<text x="178" y="194.1">Size: A4</text>
<text x="200" y="194.1">Date: 2022-04-27</text>
<text x="263" y="194.1">Rev: v1.1</text>
<text x="263" y="196.9">Id: 1/1</text>
</g>
<g font-size="1.8" fill="#840000">
<text x="35" y="11.9">1</text>
<text x="85" y="11.9">2</text>
<text x="135" y="11.9">3</text>
<text x="185" y="11.9">4</text>
<text x="235" y="11.9">5</text>
<text x="285" y="11.9">6</text>
<text x="10.3" y="35.9">A</text>
<text x="285.3" y="35.9">A</text>
<text x="10.3" y="85.9">B</text>
<text x="285.3" y="85.9">B</text>
<text x="10.3" y="135.9">C</text>
<text x="285.3" y="135.9">C</text>
<text x="10.3" y="185.9">D</text>
<text x="285.3" y="185.9">D</text>
<text x="35" y="199.9">1</text>
<text x="85" y="199.9">2</text>
<text x="135" y="199.9">3</text>
<text x="185" y="199.9">4</text>
<text x="235" y="199.9">5</text>
<text x="285" y="199.9">6</text>
</g>
<g font-size="1.8" fill="#0000c2">
<text x="50.8" y="18.9">Connectors</text>
<text x="50.8" y="101.5">Switches</text>
<text x="116.8" y="101.5">Indicators</text>
<text x="190.5" y="102.8">Mounting Holes</text>
<text x="61" y="162.5">Reset</text>
</g>
<g font-size="1.8" fill="#a90000">
<text x="68.7" y="25.4">1</text>
<text x="68.7" y="27.9">2</text>
<text x="97.9" y="33">1</text>
<text x="97.9" y="30.5">2</text>
<text x="136" y="30.5">1</text>
<text x="136" y="33">2</text>
<text x="136" y="35.6">3</text>
<text x="143.7" y="30.5">1</text>
<text x="143.7" y="33">2</text>
<text x="143.7" y="35.6">3</text>
<text x="151.3" y="30.5">1</text>
<text x="151.3" y="33">2</text>
<text x="151.3" y="35.6">3</text>
<text x="186.8" y="30.5">1</text>
<text x="186.8" y="33">2</text>
<text x="186.8" y="35.6">3</text>
<text x="194.5" y="30.5">1</text>
<text x="194.5" y="33">2</text>
<text x="194.5" y="35.6">3</text>
<text x="203.3" y="30.5">1</text>
<text x="203.3" y="33">2</text>
<text x="203.3" y="35.6">3</text>
<text x="68.7" y="39.4">1</text>
<text x="68.7" y="41.9">2</text>
<text x="136" y="38.1">4</text>
<text x="136" y="40.6">5</text>
<text x="143.7" y="38.1">4</text>
<text x="143.7" y="40.6">5</text>
<text x="151.3" y="38.1">4</text>
<text x="151.3" y="40.6">5</text>
<text x="186.8" y="38.1">4</text>
<text x="186.8" y="40.6">5</text>
<text x="194.5" y="38.1">4</text>
<text x="194.5" y="40.6">5</text>
<text x="203.3" y="38.1">4</text>
<text x="203.3" y="40.6">5</text>
<text x="97.9" y="45.7">7</text>
<text x="97.9" y="43.2">8</text>
<text x="136" y="43.2">6</text>
<text x="136" y="45.7">7</text>
<text x="143.7" y="43.2">6</text>
<text x="143.7" y="45.7">7</text>
<text x="151.3" y="43.2">6</text>
<text x="151.3" y="45.7">7</text>
<text x="186.8" y="43.2">6</text>
<text x="186.8" y="45.7">7</text>
<text x="194.5" y="43.2">6</text>
<text x="194.5" y="45.7">7</text>
<text x="203.3" y="43.2">6</text>
<text x="203.3" y="45.7">7</text>
<text x="97.9" y="53.3">4</text>
<text x="97.9" y="50.8">5</text>
<text x="97.9" y="48.3">6</text>
<text x="135.5" y="53.3">10</text>
<text x="136" y="48.3">8</text>
<text x="136" y="50.8">9</text>
<text x="143.2" y="53.3">10</text>
<text x="143.7" y="48.3">8</text>
<text x="143.7" y="50.8">9</text>
<text x="150.8" y="53.3">10</text>
<text x="151.3" y="48.3">8</text>
<text x="151.3" y="50.8">9</text>
<text x="186.3" y="53.3">10</text>
<text x="186.8" y="48.3">8</text>
<text x="186.8" y="50.8">9</text>
<text x="194" y="53.3">10</text>
<text x="194.5" y="48.3">8</text>
<text x="194.5" y="50.8">9</text>
<text x="202.9" y="53.3">10</text>
<text x="203.3" y="48.3">8</text>
<text x="203.3" y="50.8">9</text>
<text x="68.7" y="59.7">1</text>
<text x="97.9" y="58.4">2</text>
<text x="97.9" y="55.9">3</text>
<text x="135.5" y="55.9">11</text>
<text x="135.5" y="58.4">12</text>
<text x="143.2" y="55.9">11</text>
<text x="143.2" y="58.4">12</text>
<text x="150.8" y="55.9">11</text>
<text x="150.8" y="58.4">12</text>
<text x="186.3" y="55.9">11</text>
<text x="186.3" y="58.4">12</text>
<text x="194" y="55.9">11</text>
<text x="194" y="58.4">12</text>
<text x="202.9" y="55.9">11</text>
<text x="202.9" y="58.4">12</text>
<text x="68.7" y="62.2">2</text>
<text x="97.9" y="61">1</text>
<text x="135.5" y="61">13</text>
<text x="135.5" y="63.5">14</text>
<text x="143.2" y="61">13</text>
<text x="143.2" y="63.5">14</text>
<text x="150.8" y="61">13</text>
<text x="150.8" y="63.5">14</text>
<text x="186.3" y="61">13</text>
<text x="186.3" y="63.5">14</text>
<text x="194" y="61">13</text>
<text x="194" y="63.5">14</text>
<text x="202.9" y="61">13</text>
<text x="202.9" y="63.5">14</text>
<text x="135.5" y="66">15</text>
<text x="135.5" y="68.6">16</text>
<text x="135.5" y="71.1">17</text>
<text x="143.2" y="66">15</text>
<text x="143.2" y="68.6">16</text>
<text x="143.2" y="71.1">17</text>
<text x="150.8" y="66">15</text>
<text x="150.8" y="68.6">16</text>
<text x="150.8" y="71.1">17</text>
<text x="186.3" y="66">15</text>
<text x="186.3" y="68.6">16</text>
<text x="186.3" y="71.1">17</text>
<text x="194" y="66">15</text>
<text x="194" y="68.6">16</text>
<text x="194" y="71.1">17</text>
<text x="202.9" y="66">15</text>
<text x="202.9" y="68.6">16</text>
<text x="202.9" y="71.1">17</text>
<text x="68.7" y="72.4">1</text>
<text x="68.7" y="74.9">2</text>
<text x="97.9" y="76.2">3</text>
<text x="97.9" y="73.7">4</text>
<text x="135.5" y="73.7">18</text>
<text x="135.5" y="76.2">19</text>
<text x="143.2" y="73.7">18</text>
<text x="143.2" y="76.2">19</text>
<text x="150.8" y="73.7">18</text>
<text x="150.8" y="76.2">19</text>
<text x="186.3" y="73.7">18</text>
<text x="186.3" y="76.2">19</text>
<text x="194" y="73.7">18</text>
<text x="194" y="76.2">19</text>
<text x="202.9" y="73.7">18</text>
<text x="202.9" y="76.2">19</text>
<text x="68.7" y="81.3">1</text>
<text x="68.7" y="83.8">2</text>
<text x="97.9" y="81.3">1</text>
<text x="97.9" y="78.7">2</text>
<text x="135.5" y="78.7">20</text>
<text x="143.2" y="78.7">20</text>
<text x="150.8" y="78.7">20</text>
<text x="186.3" y="78.7">20</text>
<text x="194" y="78.7">20</text>
<text x="202.9" y="78.7">20</text>
<text x="143" y="171.4">1</text>
<text x="143" y="176.5">2</text>
</g>
<g font-size="1.8" fill="#006464">
<text x="75.2" y="27.6">J13</text>
<text x="93.8" y="27.6">J12</text>
<text x="138.6" y="27.6">J5</text>
<text x="146.2" y="27.6">J3</text>
<text x="153.9" y="27.6">J1</text>
<text x="183.2" y="27.6">J2</text>
<text x="190.8" y="27.6">J4</text>
<text x="199.7" y="27.6">J6</text>
<text x="217.4" y="27.6">+3.3V</text>
<text x="215.2" y="35.2">GND</text>
<text x="64.1" y="36.4">GND</text>
<text x="75.2" y="41.5">J10</text>
<text x="93.8" y="40.3">J14</text>
<text x="120" y="37.7">GND</text>
<text x="222.4" y="36.4">PWR_FLAG</text>
<text x="64.1" y="50.4">GND</text>
<text x="120" y="50.4">GND</text>
<text x="62.4" y="54.2">+3.3V</text>
<text x="75.2" y="61.8">J11</text>
<text x="120" y="63.1">GND</text>
<text x="215.2" y="60.6">GND</text>
<text x="62.4" y="66.9">+3.3V</text>
<text x="94.3" y="70.7">J9</text>
<text x="226.2" y="69.5">PWR_FLAG</text>
<text x="75.1" y="74.5">J8</text>
<text x="215.2" y="73.3">GND</text>
<text x="75.1" y="83.4">J7</text>
<text x="121.2" y="82.2">GND</text>
<text x="65.3" y="89.8">GND</text>
<text x="69.2" y="113.9">SW1</text>
<text x="139.8" y="113.9">R3</text>
<text x="139.8" y="108.8">R2</text>
<text x="143.6" y="113.9">1K</text>
<text x="143.6" y="108.8">1K</text>
<text x="148.7" y="110.1">D2</text>
<text x="211" y="110.1">H1</text>
<text x="139.8" y="119">R4</text>
<text x="143.6" y="119">1K</text>
<text x="148.7" y="115.2">D3</text>
<text x="211" y="115.2">H2</text>
<text x="69.2" y="124.1">SW2</text>
<text x="139.8" y="124.1">R5</text>
<text x="143.6" y="124.1">1K</text>
<text x="148.7" y="125.3">D5</text>
<text x="148.7" y="120.3">D4</text>
<text x="211" y="120.3">H3</text>
<text x="211" y="125.3">H4</text>
<text x="139.8" y="129.2">R6</text>
<text x="143.6" y="129.2">1K</text>
<text x="148.7" y="130.4">D6</text>
<text x="69.2" y="134.2">SW3</text>
<text x="139.8" y="134.2">R7</text>
<text x="143.6" y="134.2">1K</text>
<text x="148.7" y="135.5">D7</text>
<text x="198.7" y="136.8">GND</text>
<text x="139.8" y="139.3">R8</text>
<text x="143.6" y="139.3">1K</text>
<text x="148.7" y="140.6">D8</text>
<text x="69.2" y="144.4">SW4</text>
<text x="139.8" y="144.4">R9</text>
<text x="143.6" y="144.4">1K</text>
<text x="148.7" y="145.7">D9</text>
<text x="139.8" y="155.8">R1</text>
<text x="143.2" y="155.8">1K8</text>
<text x="148.7" y="154.6">D1</text>
<text x="76.8" y="158.4">GND</text>
<text x="160.6" y="157.1">GND</text>
<text x="69.2" y="162.2">SW5</text>
<text x="154.2" y="166">GND</text>
<text x="76.8" y="174.9">GND</text>
<text x="148.9" y="174.9">Buzzer</text>
</g>
<g font-size="1.4" fill="#840000">
<text x="101.5" y="33.8">BUZZER -</text>
<text x="101.5" y="31.3">BUZZER +</text>
<text x="128" y="33.8">GPIO1</text>
<text x="128" y="31.3">GPIO0</text>
<text x="208.1" y="31.3">VBUS</text>
<text x="208.1" y="33.8">VSYS</text>
<text x="128" y="41.5">GPIO3</text>
<text x="128" y="38.9">GPIO2</text>
<text x="208.1" y="38.9">3v3EN</text>
<text x="101.5" y="44">LED8</text>
<text x="101.5" y="46.5">LED7</text>
<text x="128" y="44">GPIO4</text>
<text x="128" y="46.5">GPIO5</text>
<text x="208.1" y="46.5">GPIO28</text>
<text x="208.1" y="44">ADC_VREF</text>
<text x="101.5" y="51.6">LED5</text>
<text x="101.5" y="49.1">LED6</text>
<text x="128" y="51.6">GPIO6</text>
<text x="208.1" y="51.6">GPIO27</text>
<text x="208.1" y="49.1">AGND</text>
<text x="101.5" y="54.2">LED4</text>
<text x="101.5" y="56.7">LED3</text>
<text x="101.5" y="59.2">LED2</text>
<text x="128" y="59.2">GPIO9</text>
<text x="128" y="56.7">GPIO8</text>
<text x="128" y="54.2">GPIO7</text>
<text x="208.1" y="54.2">GPIO26</text>
<text x="208.1" y="59.2">GPIO22</text>
<text x="208.1" y="56.7">RUN</text>
<text x="101.5" y="61.8">LED1</text>
<text x="127.2" y="64.3">GPIO10</text>
<text x="208.1" y="64.3">GPIO21</text>
<text x="127.2" y="66.9">GPIO11</text>
<text x="127.2" y="69.4">GPIO12</text>
<text x="127.2" y="71.9">GPIO13</text>
<text x="208.1" y="71.9">GPIO18</text>
<text x="208.1" y="69.4">GPIO19</text>
<text x="208.1" y="66.9">GPIO20</text>
<text x="101.5" y="74.5">SW4</text>
<text x="101.5" y="77">SW3</text>
<text x="127.2" y="77">GPIO14</text>
<text x="208.1" y="77">GPIO17</text>
<text x="62.5" y="82.1">VSYS</text>
<text x="101.5" y="82.1">SW1</text>
<text x="101.5" y="79.6">SW2</text>
<text x="127.2" y="79.6">GPIO15</text>
<text x="208.1" y="79.6">GPIO16</text>
<text x="133.7" y="111.3">LED1</text>
<text x="61.9" y="118.9">SW1</text>
<text x="133.7" y="116.4">LED2</text>
<text x="133.7" y="121.5">LED3</text>
<text x="61.9" y="129.1">SW2</text>
<text x="133.7" y="126.5">LED4</text>
<text x="133.7" y="131.6">LED5</text>
<text x="133.7" y="136.7">LED6</text>
<text x="61.9" y="139.2">SW3</text>
<text x="133.7" y="141.8">LED7</text>
<text x="61.9" y="149.4">SW4</text>
<text x="133.7" y="146.9">LED8</text>
<text x="133.4" y="158.3">VBUS</text>
<text x="61.9" y="167.2">RUN</text>
<text x="134.3" y="172.3">BUZZER +</text>
<text x="134.6" y="177.3">BUZZER -</text>
</g>
</svg>
